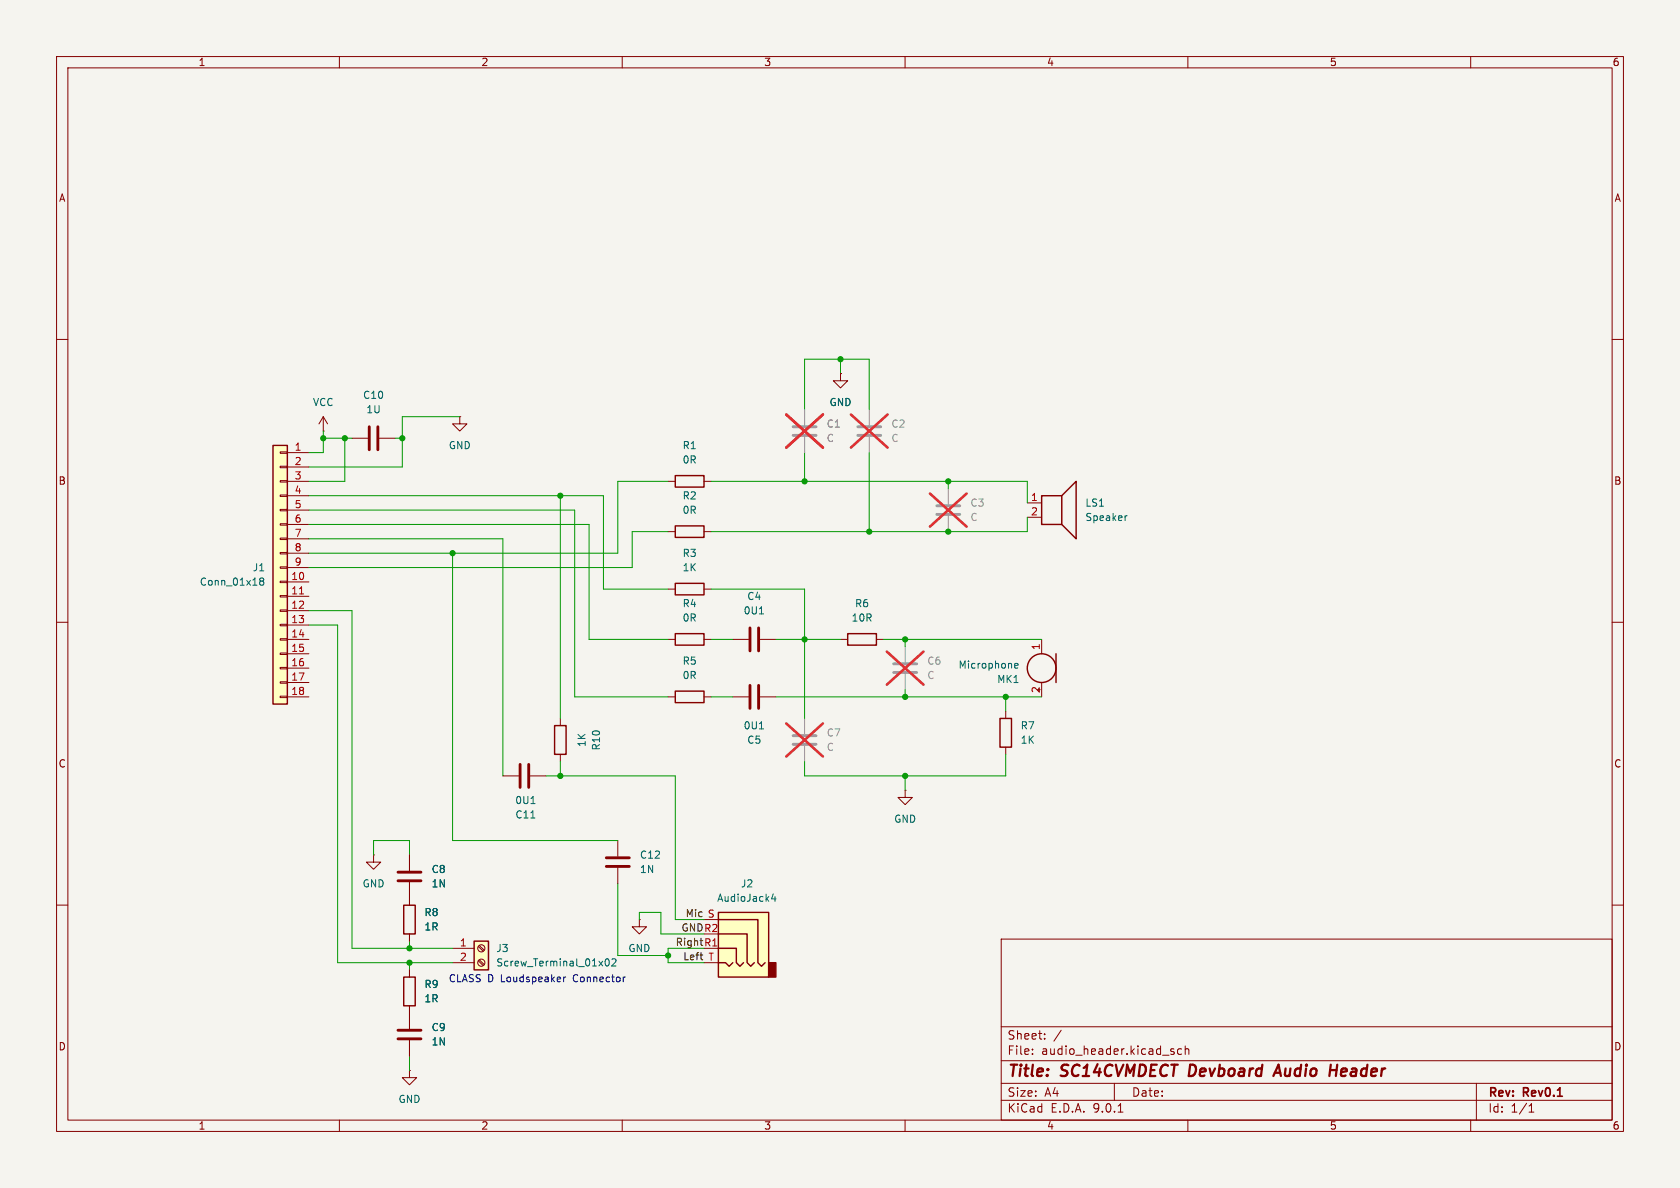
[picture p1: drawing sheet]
<svg xmlns="http://www.w3.org/2000/svg" width="297mm" height="210mm" viewBox="0 0 297 210" stroke-linecap="round" stroke-linejoin="round" font-family="sans-serif">
<path d="M0 0h297v210h-297z" fill="#f5f4ef" stroke="#f5f4ef" stroke-width=".18"/>
<g fill="none" stroke="#840000" stroke-width=".18">
<path d="M10 10h277v190h-277zM12 12h273v186h-273zM60 10v2M110 10v2M160 10v2M210 10v2M260 10v2M10 60h2M81.3 73.7v1.2h1.2l-1.2 1.3-1.3-1.3h1.3M81.3 73.7h.1M148.6 66v1.3h1.3l-1.3 1.3-1.3-1.3h1.3M148.6 66h.1"/>
<path d="M285 60h2M181.6 88.9h2.5M181.6 91.4h2.5M10 110h2M118.1 113h1.3M124.5 113h1.2M129.5 113h2.8M134.4 113h2.8M148.6 113h1.3M154.9 113h1.3M184.1 113v2.6M285 110h2"/>
<path d="M88.9 137.2h2.8M93.7 137.2h2.8M99.1 127v1.3M99.1 133.4v1.2M118.1 123.2h1.3M124.5 123.2h1.2M129.5 123.2h2.8M134.4 123.2h2.8M160 139.7v1.3h1.3l-1.3 1.2-1.3-1.2h1.3M160 139.7h.1M177.8 125.7v1.3M177.8 132.1v1.3"/>
<path d="M184.1 120.7v2.5M109.2 148.6v2.8M109.2 153.4v2.8M10 160h2M177 166h108v32h-108zM285 160h2M60 198v2M110 198v2M160 198v2M177 194.5h108M177 191.5h108M177 187.5h108"/>
<path d="M177 181.5h108M182.5 186.3v.1M182.5 185.5v.1M184.7 183.6v.1M184.7 182.8v.1M187.6 182.1l-1.3 2M197 191.5v3M197.7 196.6h.8M207.2 185.9l.3 .1 .1 .2-.2 .2h-.3M207.2 185.4l.3 .1M208.9 185.5l-.4-.1-.3 .3v.4l.1 .2h.6M209.5 185.5l.2-.1 .4 .1 .1 .9"/>
<path d="M209.5 184.9v1.5M210 198v2M260 198v2M261 191.5v6.5M270.3 196.6h.9M270.3 195.5l.4-.4v1.5"/>
</g>
<path d="M210.4 188.2l-.2 2h.4M225.1 190.2l.9-2 .4 2M225.4 189.6h.9M235.1 189.2h1.2M236.4 188.2l-.2 2" fill="none" stroke="#840000" stroke-width=".4"/>
<path d="M140.2 75.4h4.1M140.2 77h4.1M151.6 75.4h4.1M151.6 77h4.1M165.6 89.4h4.1M165.6 90.9h4.1M158 117.3h4.1M158 118.9h4.1M140.2 130h4.1M140.2 131.6h4.1" fill="none" stroke="#9c9b98" stroke-width=".51"/>
<path d="M142.2 72.4v2.8M142.2 77.2v2.8M153.7 72.4v2.8M153.7 77.2v2.8M167.6 86.4v2.8M167.6 91.2v2.8M160 114.3v2.8M160 119.1v2.8M142.2 127v2.8M142.2 131.8v2.8" fill="none" stroke="#9c9b98" stroke-width=".18"/>
<path d="M139 73.3l6.5 5.8M145.5 73.3l-6.5 5.8M150.4 73.3l6.5 5.8M156.9 73.3l-6.5 5.8M164.4 87.2l6.5 5.9M170.9 87.2l-6.5 5.9M156.8 115.2l6.5 5.8M163.3 115.2l-6.5 5.8M139 127.9l6.5 5.8M145.5 127.9l-6.5 5.8" fill="none" stroke="#e12e31" stroke-width=".46"/>
<g fill="none" stroke="#840000" stroke-width=".25">
<path d="M184.1 87.6h3.6v5.1h-3.6zM187.7 87.6l2.5-2.5v10.2l-2.5-2.6M119.4 112h5.1v2h-5.1zM149.9 112h5v2h-5zM186.7 115.6v5.1M98 128.3h2.1v5.1h-2.1zM119.4 122.2h5.1v2h-5.1zM176.8 127h2v5.1h-2z"/>
<circle cx="184.1" cy="118.1" r="2.54"/>
</g>
<path d="M132.6 111v4.1M134.1 111v4.1M91.9 135.1v4.1M93.5 135.1v4.1M132.6 121.2v4M134.1 121.2v4M107.2 153.2h4.1M107.2 151.6h4.1" fill="none" stroke="#840000" stroke-width=".51"/>
<path d="M199.3 91.2l-.3 .1M134.3 108.5h.7M179.4 117.7l.6-.1-.1-.3h-.3l-.2 .2v.6h.5M134.3 128.8h.7M93.8 144.6h.8M93.9 142.1h.7" fill="none" stroke="#006464" stroke-width=".18"/>
<path d="M48.3 78.7h2.5v45.8h-2.5z" fill="#ffffc2"/>
<path d="M48.3 78.7h2.5v45.8h-2.5zM119.4 84.1h5.1v2h-5.1zM119.4 93h5.1v2h-5.1zM119.4 103.1h5.1v2.1h-5.1z" fill="none" stroke="#840000" stroke-width=".25"/>
<g fill="none" stroke="#840000" stroke-width=".18">
<path d="M49.5 79.9h1.3v.2h-1.3zM57.1 76.2h.1M57.1 73.7l-.7 1.2M57.1 73.7l.8 1.2M57.1 73.7v2.5M62.2 77.5h2.8M67.1 77.5h2.7M49.5 82.4h1.3v.3h-1.3zM49.5 85h1.3v.2h-1.3zM49.5 87.5h1.3v.3h-1.3zM49.5 90h1.3v.3h-1.3zM49.5 92.6h1.3v.2h-1.3z"/>
<path d="M49.5 95.1h1.3v.3h-1.3zM49.5 97.7h1.3v.2h-1.3zM50.8 80h3.8M50.8 82.6h3.8M50.8 85.1h3.8M50.8 87.6h3.8M50.8 90.2h3.8M50.8 92.7h3.8M50.8 95.3h3.8M50.8 97.8h3.8M118.1 85.1h1.3M118.1 94h1.3"/>
<path d="M124.5 85.1h1.2M124.5 94h1.2M49.5 100.2h1.3v.3h-1.3zM49.5 102.7h1.3v.3h-1.3zM49.5 105.3h1.3v.2h-1.3zM49.5 107.8h1.3v.3h-1.3zM49.5 110.4h1.3v.2h-1.3zM49.5 112.9h1.3v.3h-1.3zM49.5 115.4h1.3v.3h-1.3zM49.5 118h1.3v.2h-1.3zM50.8 100.3h3.8M50.8 102.9h3.8"/>
<path d="M50.8 105.4h3.8M50.8 108h3.8M50.8 110.5h3.8M50.8 113h3.8M50.8 115.6h3.8M50.8 118.1h3.8M118.1 104.1h1.3M124.5 104.1h1.2M49.5 120.5h1.3v.3h-1.3zM49.5 123.1h1.3v.2h-1.3zM50.8 120.7h3.8M50.8 123.2h3.8"/>
<path d="M72.4 151.1v2.8M72.4 156v2.8"/>
</g>
<path d="M52.9 105h.8" fill="none" stroke="#a90000" stroke-width=".18"/>
<path d="M46.2 102.7l-.3-.2 .3-.3h.2l.2 .2-.2 .3M46.2 102.7l-.3 .3 .1 .3 .2 .1h.3l.1-.2v-.2l-.2-.3M46.2 102.7h.2" fill="none" stroke="#006464" stroke-width=".18"/>
<path d="M65.3 75.4v4.1M66.8 75.4v4.1M70.4 155.7h4M70.4 154.2h4" fill="none" stroke="#840000" stroke-width=".51"/>
<path d="M127 161.3h8.9v11.4h-8.9z" fill="#ffffc2"/>
<path d="M135.9 170.2h1.3v2.5h-1.3z" fill="#840000" stroke="#840000" stroke-width=".25"/>
<path d="M71.4 172.7h2v5.1h-2zM127 161.3h8.9v11.4h-8.9zM127 162.6h7v7.6l.6 .6 .7-.6M127 167.6h3.2v2.6l.6 .6 .6-.6M127 170.2h1.3l.6 .6 .6-.6M127 165.1h5.1v5.1l.6 .6 .6-.6" fill="none" stroke="#840000" stroke-width=".25"/>
<path d="M66 151.1v1.3h1.3l-1.3 1.3-1.2-1.3h1.2M66 151.1h.1M72.4 171.5v1.2M72.4 177.8v1.3M113 162.6v1.2h1.3l-1.3 1.3-1.2-1.3h1.2M113 162.6h.1M124.5 162.6h2.5M124.5 167.6h2.5M124.5 170.2h2.5" fill="none" stroke="#840000" stroke-width=".18"/>
<path d="M136.7 158l-.3 .9h.8M137 158.5v.8" fill="none" stroke="#006464" stroke-width=".18"/>
<path d="M83.8 166.4h2.6v5.1h-2.6z" fill="#ffffc2"/>
<path d="M71.4 160h2v5.1h-2zM83.8 166.4h2.6v5.1h-2.6z" fill="none" stroke="#840000" stroke-width=".25"/>
<g fill="none" stroke="#840000" stroke-width=".18">
<path d="M148.6 66h.1M72.4 151.1v2.8M72.4 156v4M72.4 165.1v1.3M72.4 171.5v1.2M72.4 177.8v4.1M80 167.6h3.8M80 170.2h3.8M84.6 167.3l.8 .8M84.6 169.8l.8 .9M84.7 167.1l.9 .9M84.7 169.7l.9 .8"/>
<path d="M72.4 189.2v1.3h1.3l-1.3 1.3-1.3-1.3h1.3M72.4 189.2h.1M72.4 183.9v2.8"/>
<circle cx="85.1" cy="170.2" r=".63"/>
<circle cx="85.1" cy="167.6" r=".63"/>
</g>
<path d="M107.2 169.5h.1a.68 .68 0 0 1 .4 .6 .68 .68 0 0 1-.4 .7 .84 .84 0 0 1-.1-1.3zM108.2 169.6l.5-.1 .2 .4-.8 .9h.8" fill="none" stroke="#006464" stroke-width=".18"/>
<path d="M70.4 183.6h4M70.4 182.1h4" fill="none" stroke="#840000" stroke-width=".51"/>
<path d="M123.8 168.8h.4M124.1 169.7h.1" fill="none" stroke="#0f0f0f" stroke-width=".18"/>
<g fill="none" stroke="#009600" stroke-width=".18">
<path d="M57.1 77.5h5.1M57.1 76.2v3.8h-2.5M61 77.5v7.6h-6.4M69.8 77.5h1.3M81.3 73.7h-10.2v8.9h-16.5M142.2 72.4v-8.9h11.5v8.9M148.6 63.5v2.5M54.6 95.3h34.3v41.9M54.6 92.7h49.5v20.3h14M54.6 90.2h47v33h16.5M54.6 87.6h52.1v16.5h11.4M80 97.8v50.8h29.2"/>
<path d="M99.1 87.6v39.4M118.1 85.1h-8.9v12.7h-54.6M118.1 94h-6.3v6.3h-57.2M125.7 85.1h55.9v3.8M142.2 80v5.1M153.7 80v14M167.6 85.1v1.3M181.6 91.4v2.6h-55.9M54.6 110.5h5.1v59.7h20.3M54.6 108h7.6v59.6h17.8M125.7 104.1h16.5v22.9M125.7 113h3.8"/>
<path d="M137.2 113h11.4M156.2 113h27.9M160 113v1.3M96.5 137.2h22.9v25.4h5.1M99.1 134.6v2.6M125.7 123.2h3.8M137.2 123.2h46.9M160 121.9v1.3M160 137.2v2.5M177.8 133.4v3.8h-35.6v-2.6M177.8 123.2v2.5M66 151.1v-2.5h6.4v2.5"/>
<path d="M109.2 156.2v12.7h8.9M72.4 166.4v1.2M72.4 170.2v1.3M113 162.6v-1.3h3.8v3.8h7.7M124.5 167.6h-6.4v2.6h6.4M72.4 186.7v2.5"/>
</g>
<path d="M99.7 172.7v.9M100 172.7l-.3 .3M110.5 172.7l-.2 .1" fill="none" stroke="#0000c2" stroke-width=".18"/>
<path d="M142.2 72.4v2.8M142.2 77.2v2.8" fill="none" stroke="#9c9b98" stroke-width=".18"/>
<path d="M139 73.3l6.5 5.8M145.5 73.3l-6.5 5.8" fill="none" stroke="#e12e31" stroke-width=".46"/>
<g fill="#009600" stroke="#009600" stroke-width=".18">
<circle cx="72.4" cy="167.6" r=".46"/>
<circle cx="118.1" cy="168.9" r=".46"/>
<circle cx="72.4" cy="170.2" r=".46"/>
<circle cx="160" cy="123.2" r=".46"/>
<circle cx="160" cy="137.2" r=".46"/>
<circle cx="160" cy="113" r=".46"/>
<circle cx="142.2" cy="113" r=".46"/>
<circle cx="177.8" cy="123.2" r=".46"/>
<circle cx="61" cy="77.5" r=".46"/>
<circle cx="71.1" cy="77.5" r=".46"/>
<circle cx="57.1" cy="77.5" r=".46"/>
<circle cx="80" cy="97.8" r=".46"/>
<circle cx="99.1" cy="87.6" r=".46"/>
<circle cx="148.6" cy="63.5" r=".46"/>
<circle cx="153.7" cy="94" r=".46"/>
<circle cx="167.6" cy="85.1" r=".46"/>
<circle cx="167.6" cy="94" r=".46"/>
<circle cx="142.2" cy="85.1" r=".46"/>
<circle cx="99.1" cy="137.2" r=".46"/>
</g>
<g font-size="2.8" fill="#840000">
<text x="178" y="190.9">Title:</text>
<text x="187.7" y="190.9">SC14CVMDECT</text>
<text x="211" y="190.9">Devboard</text>
<text x="227.1" y="190.9">Audio</text>
<text x="237.5" y="190.9">Header</text>
</g>
<g font-size="2.1" fill="#840000">
<text x="178" y="184">Sheet:</text>
<text x="178" y="186.7">File:</text>
<text x="184.1" y="186.7">audio_header.kicad_sch</text>
<text x="178" y="196.9">KiCad</text>
<text x="178" y="194.1">Size:</text>
<text x="184.7" y="194.1">A4</text>
<text x="185.7" y="196.9">E.D.A.</text>
<text x="193.3" y="196.9">9.0.1</text>
<text x="200" y="194.1">Date:</text>
<text x="263" y="194.3">Rev:</text>
<text x="263" y="196.9">Id:</text>
<text x="267.1" y="196.9">1/1</text>
<text x="269.4" y="194.3">Rev0.1</text>
</g>
<g font-size="1.8" fill="#840000">
<text x="35" y="11.9">1</text>
<text x="85" y="11.9">2</text>
<text x="135" y="11.9">3</text>
<text x="185" y="11.9">4</text>
<text x="235" y="11.9">5</text>
<text x="285" y="11.9">6</text>
<text x="10.3" y="35.9">A</text>
<text x="285.3" y="35.9">A</text>
<text x="10.3" y="85.9">B</text>
<text x="285.3" y="85.9">B</text>
<text x="10.3" y="135.9">C</text>
<text x="285.3" y="135.9">C</text>
<text x="10.3" y="185.9">D</text>
<text x="285.3" y="185.9">D</text>
<text x="35" y="199.9">1</text>
<text x="85" y="199.9">2</text>
<text x="135" y="199.9">3</text>
<text x="185" y="199.9">4</text>
<text x="235" y="199.9">5</text>
<text x="285" y="199.9">6</text>
</g>
<g font-size="1.8" fill="#006464">
<text x="55.2" y="72">VCC</text>
<text x="64.1" y="70.7">C10</text>
<text x="146.6" y="72">GND</text>
<text x="64.7" y="73.3">1U</text>
<text x="79.2" y="79.6">GND</text>
<text x="120.6" y="79.6">R1</text>
<text x="120.6" y="82.1">0R</text>
<text x="120.6" y="88.5">R2</text>
<text x="191.8" y="89.8">LS1</text>
<text x="120.6" y="91">0R</text>
<text x="191.8" y="92.3">Speaker</text>
<text x="44.6" y="101.2">J1</text>
<text x="120.6" y="98.7">R3</text>
<text x="120.6" y="101.2">1K</text>
<text x="35.2" y="103.7">Conn_01x18</text>
<text x="120.6" y="107.5">R4</text>
<text x="132" y="106.3">C4</text>
<text x="151.1" y="107.5">R6</text>
<text x="120.6" y="110.1">0R</text>
<text x="131.4" y="108.8">0U1</text>
<text x="150.5" y="110.1">10R</text>
<text x="120.6" y="117.7">R5</text>
<text x="169.4" y="118.4">Microphone</text>
<text x="120.6" y="120.2">0R</text>
<text x="176.2" y="120.9">MK1</text>
<text x="131.4" y="129.1">0U1</text>
<text x="132" y="131.7">C5</text>
<text x="180.3" y="129.1">R7</text>
<text x="180.3" y="131.7">1K</text>
<text x="103.7" y="132.2" transform="rotate(-90 103.7 132.2)">1K</text>
<text x="106.3" y="132.8" transform="rotate(-90 106.3 132.8)">R10</text>
<text x="91" y="142.3">0U1</text>
<text x="91" y="144.9">C11</text>
<text x="158" y="145.6">GND</text>
<text x="76.2" y="154.5">C8</text>
<text x="113" y="152">C12</text>
<text x="113" y="154.5">1N</text>
<text x="64" y="157.1">GND</text>
<text x="76.2" y="157.1">1N</text>
<text x="126.7" y="159.6">AudioJack4</text>
<text x="130.9" y="157.1">J2</text>
<text x="74.9" y="162.2">R8</text>
<text x="74.9" y="164.7">1R</text>
<text x="87.6" y="168.5">J3</text>
<text x="87.6" y="171">Screw_Terminal_01x02</text>
<text x="111" y="168.5">GND</text>
<text x="74.9" y="174.9">R9</text>
<text x="74.9" y="177.4">1R</text>
<text x="76.2" y="182.5">C9</text>
<text x="76.2" y="185">1N</text>
<text x="70.4" y="195.2">GND</text>
</g>
<g font-size="1.8" fill="#939391">
<text x="146.1" y="75.8">C1</text>
<text x="157.5" y="75.8">C2</text>
<text x="146.1" y="78.3">C</text>
<text x="157.5" y="78.3">C</text>
<text x="171.5" y="89.8">C3</text>
<text x="171.5" y="92.3">C</text>
<text x="163.8" y="117.7">C6</text>
<text x="163.8" y="120.2">C</text>
<text x="146.1" y="130.4">C7</text>
<text x="146.1" y="132.9">C</text>
</g>
<g font-size="1.8" fill="#a90000">
<text x="52" y="79.8">1</text>
<text x="52" y="82.3">2</text>
<text x="52" y="84.8">3</text>
<text x="52" y="87.4">4</text>
<text x="52" y="89.9">5</text>
<text x="182.2" y="88.6">1</text>
<text x="52" y="92.5">6</text>
<text x="52" y="95">7</text>
<text x="182.2" y="91.2">2</text>
<text x="52" y="97.5">8</text>
<text x="52" y="100.1">9</text>
<text x="51.4" y="102.6">10</text>
<text x="51.4" y="105.2">11</text>
<text x="51.4" y="107.7">12</text>
<text x="51.4" y="110.2">13</text>
<text x="51.4" y="112.8">14</text>
<text x="51.4" y="115.3">15</text>
<text x="51.4" y="117.9">16</text>
<text x="183.9" y="115" transform="rotate(-90 183.9 115)">1</text>
<text x="51.4" y="120.4">17</text>
<text x="51.4" y="122.9">18</text>
<text x="183.9" y="122.6" transform="rotate(-90 183.9 122.6)">2</text>
<text x="81.2" y="167.4">1</text>
<text x="81.2" y="169.9">2</text>
<text x="125.1" y="169.9">T</text>
</g>
<g font-size="1.8" fill="#0f0f0f">
<text x="119.4" y="167.3">Right R1</text>
<text x="120.4" y="164.8">GNDR2</text>
<text x="121.1" y="162.2">Mic S</text>
<text x="120.7" y="169.8">Left</text>
</g>
<g font-size="1.8" fill="#0000c2">
<text x="79.2" y="173.8">CLASS D Loudspeaker</text>
<text x="101.6" y="173.8">Connector</text>
</g>
</svg>
